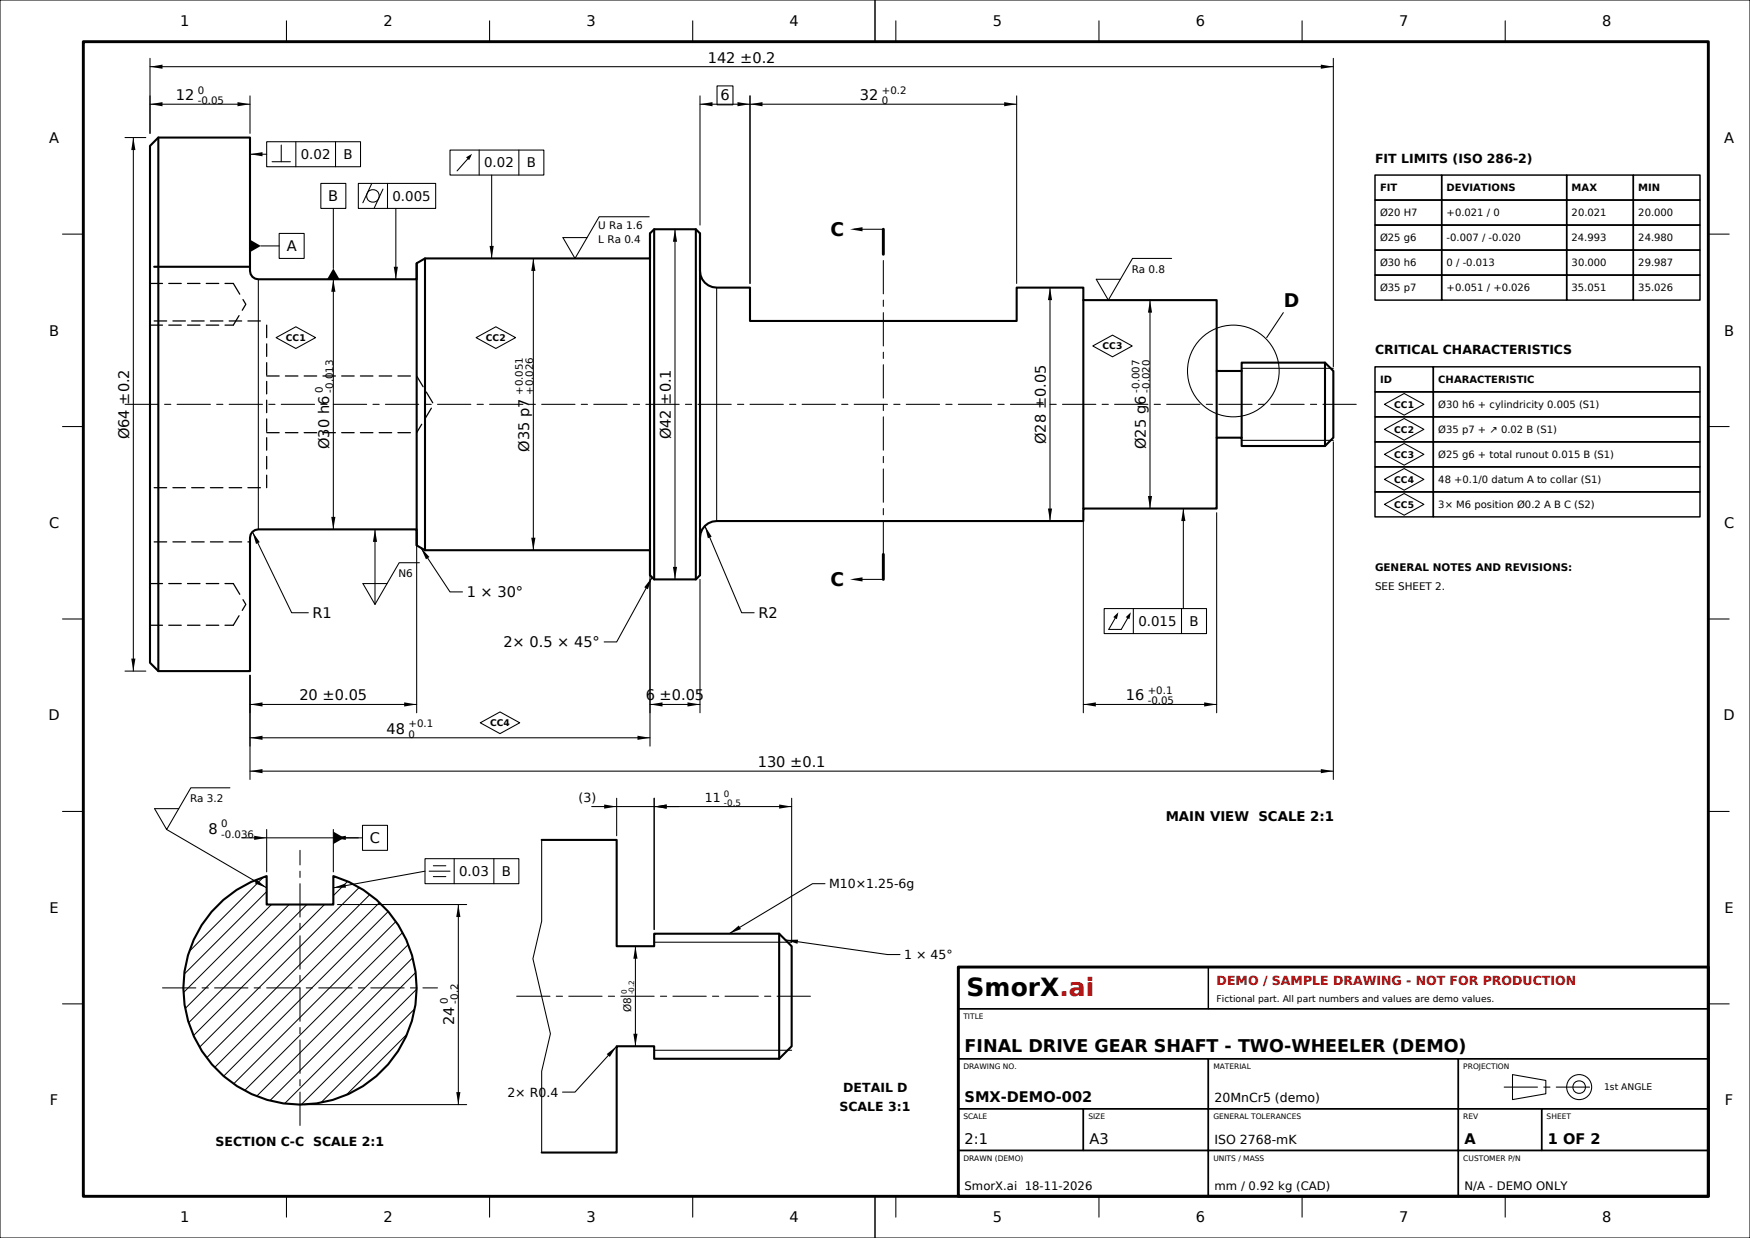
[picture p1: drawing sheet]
<svg xmlns="http://www.w3.org/2000/svg" width="420mm" height="297mm" viewBox="0 0 420 297" stroke-linecap="round" stroke-linejoin="round" font-family="sans-serif">
<g fill="none" stroke="#000" stroke-width=".25">
<path d="M0 0h420v297h-420zM36 14v18M36 16h284M68.8 5v5M117.5 5v5M166.3 5v5M215 5v5M263.7 5v5M312.5 5v5M320 14v74M361.3 5v5M30 33h5"/>
<path d="M32 33v128M36 25h24M60 37h4M60 23v9M64 34h22.5v6h-22.5zM65.3 38.8h4.4M67.5 34.8v4M71 34v6M80.5 34v6M108 36h22.5v6h-22.5zM112.9 37.4l-3.2 3.6M115 36v6"/>
<path d="M124.5 36v6M168 25h76M168 23v31M172.1 20.6h3.8v4.6h-3.8zM180 23v45M244 23v45M15 56.2h5M62.6 59h4.4M67 56h6v6h-6zM77 44h6v6h-6zM80 50v14.4M86 44h18.6v6h-18.6z"/>
<path d="M89.2 44.1l-2.1 4.5M91.9 45.4l-2.1 4.5M93 44v6M95 50v17M118 42v20M155.8 52h-12l-5.8 10-2.9-5h5.8M162 55v84M205 55h7M410 56.2h5M62 67v60M80 67v60M128 62v70"/>
<path d="M172 69v56M252 69v56M276 72v50M281.2 62h-9.4l-5.8 10-2.9-5h5.8M308 75l-4 6M66.3 81l4.7-2.6 4.7 2.6-4.7 2.6zM114.3 81l4.7-2.6 4.7 2.6-4.7 2.6zM262.3 83l4.7-2.6 4.7 2.6-4.7 2.6zM298 88.4h22M332.3 97l4.7-2.6 4.7 2.6-4.7 2.6zM15 102.3h5M298 105.6h22"/>
<path d="M320 106v81M332.3 103l4.7-2.6 4.7 2.6-4.7 2.6zM332.3 109l4.7-2.6 4.7 2.6-4.7 2.6zM332.3 115l4.7-2.6 4.7 2.6-4.7 2.6zM410 102.3h5M60.6 127.6l9.4 19.4h4M90 127v18M100 128v43M100.7 135h-4.9l-5.8 10-2.9-5h5.8M101 131.4l7 10.6h3M156 133v46M156.5 138.5l-8.5 15.5h-3"/>
<path d="M168 139v32M169.2 126.2l8.8 20.8h3M205 139h7M260 123v48M284 122v24M292 123v48M332.3 121l4.7-2.6 4.7 2.6-4.7 2.6zM15 148.5h5M265 146h24.6v6h-24.6zM268.1 147.5l-2 3.5h3l2-3.5M272 146v6M283.6 146v6"/>
<path d="M410 148.5h5M30 161h5M60 162v25M60 169h40M60 177h96M115.3 173.4l4.7-2.6 4.7 2.6-4.7 2.6zM156 169h12M260 169h32M15 194.7h5M40 199l24 14M55.2 189h-9.4l-5.8 10-2.9-5h5.8M60 185h260"/>
<path d="M64 199v10.2M80 199v10.2M87 198h6v6h-6zM142 193.5h48M148 191.5v9M157 191.5v31.5M190 191.5v34.5h-33M410 194.7h5M58 201h29M81 217h31M102 206h22.5v6h-22.5zM102 209l-22 4"/>
<path d="M103 209h5M104 207.7h3M104 210.3h3M109 206v6M110 217v48M118.5 206v6M130 201.5v19.5l-2.1 9 4.2 18-2.1 9v19.5M198 212h-3l-20 12M152.5 227v24M188.5 225.5l24.5 3.5h3M15 240.8h5M148 251l-10 11h-3"/>
<path d="M157 252h33M363 257.8l8 1.4v3.2l-8 1.4zM410 240.8h5M73 265h39M68.8 287v5M117.5 287v5M166.3 287v5M215 287v5M263.7 287v5M312.5 287v5M361.3 287v5"/>
<circle cx="89.5" cy="47" r="1.51"/>
<circle cx="296" cy="89" r="11"/>
<circle cx="379" cy="260.8" r="1.51"/>
<circle cx="379" cy="260.8" r="3"/>
</g>
<path d="M20 10h390v277h-390zM212 55v6M212 133v6M230 232h180v55h-180z" fill="none" stroke="#000" stroke-width=".7"/>
<g fill="none" stroke="#000" stroke-width=".35">
<path d="M210 0v10M330 42h16v6h-16zM330 48h16v6h-16zM330 54h16v6h-16zM330 60h16v6h-16zM346 42h30v6h-30zM346 48h30v6h-30zM346 54h30v6h-30zM346 60h30v6h-30zM376 42h16v6h-16zM376 48h16v6h-16zM376 54h16v6h-16z"/>
<path d="M376 60h16v6h-16zM392 42h16v6h-16zM392 48h16v6h-16zM392 54h16v6h-16zM392 60h16v6h-16zM330 66h16v6h-16zM346 66h30v6h-30zM376 66h16v6h-16zM392 66h16v6h-16zM330 88h14v6h-14zM330 94h14v6h-14zM344 88h64v6h-64z"/>
<path d="M344 94h64v6h-64zM330 100h14v6h-14zM330 106h14v6h-14zM330 112h14v6h-14zM330 118h14v6h-14zM344 100h64v6h-64zM344 106h64v6h-64zM344 112h64v6h-64zM344 118h64v6h-64zM230 232h180v10h-180zM290 232v10M230 242h180v12h-180z"/>
<path d="M230 254h60v12h-60zM290 254h60v12h-60zM350 254h60v12h-60zM230 266h30v10h-30zM230 276h60v11h-60zM260 266h30v10h-30zM290 266h60v10h-60zM290 276h60v11h-60zM350 266h20v10h-20zM350 276h60v11h-60zM370 266h40v10h-40zM210 287v10"/>
</g>
<path d="M30 97h296M212 133v-72M39 237h66M124 239h72M72 270v-66M361 260.8h22" fill="none" stroke="#000" stroke-width=".25" stroke-dasharray="8 1.5 1.5 1.5"/>
<g fill="none" stroke="#000" stroke-width=".5">
<path d="M36 35l2-2h22v32a2 2 0 0 0 2 2h38v-3.8l2-1.2h54v-6l1-1h10l1 1v9a4 4 0 0 0 4 4h8v8h64v-8h16v3h32v17h6v-2h20l2 2v16l-2 2h-20v-2h-6v17h-32v3h-88a4 4 0 0 0-4 4v9l-1 1h-10l-1-1v-6h-54l-2-1.2v-3.8h-38a2 2 0 0 0-2 2v32h-22l-2-2zM38 33v128M156 56v82M157 55v84M167 55v84M168 56v82M37 64h23M100 63.2v67.6M102 62v70M260 72v50M292 89v16M298 89v16"/>
<path d="M318 87v20M53.6 215.9l3.2-2.4 3.5-1.9 3.7-1.4v6.8h16v-6.8a28 28 0 0 1 16.9 39.7 28 28 0 0 1-42.2 9.1 28 28 0 0 1-1.1-43.1zM130 201.5h18v25.5h9v-3h30l3 3v24l-3 3h-30v-3h-9v25.5h-18M187 224v30"/>
</g>
<g fill="none" stroke="#000" stroke-width=".3" stroke-dasharray="3 1.5">
<path d="M36 68h20M36 78h20M37 77h27M56 68l3 5-3 5M64 90.2h36M100 90.2l4.1 6.8-4.1 6.8M37 117h27M64 117v-40M64 103.8h36M37 130h23M36 140h20M36 150h20"/>
<path d="M56 140l3 5-3 5"/>
</g>
<g fill="#000">
<path d="M36 16l3-.5v1zM317 15.5l3 .5-3 .5zM32 33l.5 3h-1zM36 25l3-.5v1zM60 37l3-.5v1zM57 24.5l3 .5-3 .5zM111.9 37.7l1.4-.8-.7 1.5zM168 25l3-.5v1zM177 24.5l3 .5-3 .5zM180 25l3-.5v1zM241 24.5l3 .5-3 .5zM60 57.5l2.6 1.5-2.6 1.5z"/>
<path d="M162 55l.5 3h-1zM204 55l3-.5v1zM80 64.4l1.5 2.6h-3zM80 67l.5 3h-1zM94.5 64h1l-.5 3zM117.5 59h1l-.5 3zM128 62l.5 3h-1zM252 69l.5 3h-1zM276 72l.5 3h-1zM60.6 127.6l1.7 2.5-.9 .4zM79.5 124h1l-.5 3zM90 127l.5 3h-1z"/>
<path d="M101 131.4l2.1 2.2-.9 .6zM127.5 129h1l-.5 3zM156.5 138.5l-1 2.9-.9-.5zM161.5 136h1l-.5 3zM169.2 126.2l1.6 2.5-.9 .4zM204 139l3-.5v1zM251.5 122h1l-.5 3zM275.5 119h1l-.5 3zM284 122l.5 3h-1zM267.2 148.1l1.2-1.2-.3 1.6zM270.2 148.1l1.2-1.2-.3 1.6zM31.5 158h1l-.5 3z"/>
<path d="M60 169l3-.5v1zM60 177l3-.5v1zM97 168.5l3 .5-3 .5zM156 169l3-.5v1zM153 176.5l3 .5-3 .5zM165 168.5l3 .5-3 .5zM260 169l3-.5v1zM289 168.5l3 .5-3 .5zM60 185l3-.5v1zM80 199.5l2.6 1.5-2.6 1.5zM145 193l3 .5-3 .5zM157 193.5l3-.5v1z"/>
<path d="M187 193l3 .5-3 .5zM317 184.5l3 .5-3 .5zM61 200.5l3 .5-3 .5zM61.7 211.1l2.3 1.9-2.8-1.1zM80 201l3-.5v1zM80 213l2.9-1 .1 1zM110 217l.5 3h-1zM152.5 227l.5 3h-1zM175 224l2.3-2 .5 .9zM188.5 225.5l3-.1-.1 1zM145.6 252.9l2.4-1.9-1.6 2.6zM152 248h1l-.5 3z"/>
<path d="M109.5 262h1l-.5 3z"/>
</g>
<g fill="none" stroke="#000" stroke-width=".24">
<path d="M63.2 210.5l-17.7 17.7M64 213.9l-19.8 19.8M65.2 217l-21.1 21.1M69.4 217l-24.9 24.9M73.6 217l-28.3 28.3M77.9 217l-31.4 31.4M80.3 210.3l-.3 .3M83.4 211.5l-3.4 3.4M86.2 212.9l-38.3 38.3M88.7 214.6l-39.1 39.1M91.1 216.6l-39.5 39.5M93.2 218.7l-39.5 39.5"/>
<path d="M95 221.1l-38.9 38.9M96.6 223.7l-37.9 37.9M97.9 226.6l-36.3 36.3M99 229.8l-34.2 34.2M99.7 233.3l-31.4 31.4M100 237.3l-27.7 27.7M97.7 248.1l-14.6 14.6M99.5 242.1l-22.4 22.4"/>
</g>
<text font-size="6" x="232" y="239">SmorX.ai</text>
<g font-size="4.5">
<text x="199.3" y="56.6">C</text>
<text x="308.1" y="73.6">D</text>
<text x="199.3" y="140.6">C</text>
</g>
<text font-size="4.2" x="231.5" y="252.4">FINAL DRIVE GEAR SHAFT - TWO-WHEELER (DEMO)</text>
<g font-size="3.5">
<text x="43.3" y="6.3">1</text>
<text x="92" y="6.3">2</text>
<text x="140.8" y="6.3">3</text>
<text x="189.5" y="6.3">4</text>
<text x="238.3" y="6.3">5</text>
<text x="287" y="6.3">6</text>
<text x="335.8" y="6.3">7</text>
<text x="384.5" y="6.3">8</text>
<text x="169.9" y="15">142 ±0.2</text>
<text x="42.2" y="24">12</text>
<text x="172.9" y="24">6</text>
<text x="206.4" y="24">32</text>
<text x="11.8" y="34.3">A</text>
<text x="413.8" y="34.3">A</text>
<text x="78.8" y="48.3">B</text>
<text x="68.8" y="60.3">A</text>
<text x="11.8" y="80.5">B</text>
<text x="413.8" y="80.5">B</text>
<text x="31" y="105.4" transform="rotate(-90 31 105.4)">Ø64 ±0.2</text>
<text x="79" y="107.7" transform="rotate(-90 79 107.7)">Ø30 h6</text>
<text x="161" y="105.4" transform="rotate(-90 161 105.4)">Ø42 ±0.1</text>
<text x="251" y="106.5" transform="rotate(-90 251 106.5)">Ø28 ±0.05</text>
<text x="275" y="107.7" transform="rotate(-90 275 107.7)">Ø25 g6</text>
<text x="127" y="108.3" transform="rotate(-90 127 108.3)">Ø35 p7</text>
<text x="11.8" y="126.7">C</text>
<text x="413.8" y="126.7">C</text>
<text x="112" y="143.3">1 × 30°</text>
<text x="75" y="148.3">R1</text>
<text x="182" y="148.3">R2</text>
<text x="120.8" y="155.3">2× 0.5 × 45°</text>
<text x="71.9" y="168">20 ±0.05</text>
<text x="155" y="168">6 ±0.05</text>
<text x="270.2" y="168">16</text>
<text x="11.7" y="172.8">D</text>
<text x="413.7" y="172.8">D</text>
<text x="92.8" y="176">48</text>
<text x="181.9" y="184">130 ±0.1</text>
<text x="50.1" y="200">8</text>
<text x="88.8" y="202.3">C</text>
<text x="11.9" y="219">E</text>
<text x="413.9" y="219">E</text>
<text x="109" y="246" transform="rotate(-90 109 246)">24</text>
<text x="12" y="265.2">F</text>
<text x="231.5" y="264.4">SMX-DEMO-002</text>
<text x="414" y="265.2">F</text>
<text x="231.5" y="274.4">2:1</text>
<text x="261.5" y="274.4">A3</text>
<text x="351.5" y="274.4">A</text>
<text x="371.5" y="274.4">1 OF 2</text>
<text x="43.3" y="293.3">1</text>
<text x="92" y="293.3">2</text>
<text x="140.8" y="293.3">3</text>
<text x="189.5" y="293.3">4</text>
<text x="238.3" y="293.3">5</text>
<text x="287" y="293.3">6</text>
<text x="335.8" y="293.3">7</text>
<text x="384.5" y="293.3">8</text>
</g>
<g font-size="3.2">
<text x="72.2" y="38.2">0.02</text>
<text x="82.4" y="38.2">B</text>
<text x="116.2" y="40.2">0.02</text>
<text x="126.4" y="40.2">B</text>
<text x="94.2" y="48.2">0.005</text>
<text x="273.2" y="150.2">0.015</text>
<text x="285.5" y="150.2">B</text>
<text x="279.8" y="197">MAIN VIEW SCALE 2:1</text>
<text x="110.2" y="210.2">0.03</text>
<text x="120.4" y="210.2">B</text>
</g>
<g font-size="3">
<text x="330" y="39">FIT LIMITS (ISO 286-2)</text>
<text x="330" y="85">CRITICAL CHARACTERISTICS</text>
<text x="138.9" y="192.5">(3)</text>
<text x="169.1" y="192.5">11</text>
<text x="199" y="213.1">M10×1.25-6g</text>
<text x="217" y="230.1">1 × 45°</text>
<text x="121.8" y="263.1">2× R0.4</text>
<text x="202.4" y="262">DETAIL D</text>
<text x="201.5" y="266.5">SCALE 3:1</text>
<text x="291.5" y="264.4">20MnCr5 (demo)</text>
<text x="51.7" y="275">SECTION C-C SCALE 2:1</text>
<text x="291.5" y="274.4">ISO 2768-mK</text>
</g>
<text font-size="3" fill="#c00000" x="292" y="236.4">DEMO / SAMPLE DRAWING - NOT FOR PRODUCTION</text>
<g font-size="2.8">
<text x="231.5" y="285.4">SmorX.ai 18-11-2026</text>
<text x="291.5" y="285.4">mm / 0.92 kg (CAD)</text>
<text x="351.5" y="285.4">N/A - DEMO ONLY</text>
</g>
<g font-size="2.5">
<text x="47.5" y="22.5">0</text>
<text x="211.7" y="22.5">+0.2</text>
<text x="47.5" y="24.9">-0.05</text>
<text x="211.7" y="24.9">0</text>
<text x="143.6" y="55">U Ra 1.6</text>
<text x="143.6" y="58.4">L Ra 0.4</text>
<text x="271.6" y="65.5">Ra 0.8</text>
<text x="77.5" y="94.2" transform="rotate(-90 77.5 94.2)">0</text>
<text x="79.9" y="94.2" transform="rotate(-90 79.9 94.2)">-0.013</text>
<text x="125.5" y="94.7" transform="rotate(-90 125.5 94.7)">+0.051</text>
<text x="127.9" y="94.7" transform="rotate(-90 127.9 94.7)">+0.026</text>
<text x="273.5" y="94.2" transform="rotate(-90 273.5 94.2)">-0.007</text>
<text x="275.9" y="94.2" transform="rotate(-90 275.9 94.2)">-0.020</text>
<text x="330" y="137">GENERAL NOTES AND REVISIONS:</text>
<text x="95.6" y="138.5">N6</text>
<text x="330" y="141.5">SEE SHEET 2.</text>
<text x="275.5" y="166.5">+0.1</text>
<text x="275.5" y="168.9">-0.05</text>
<text x="98.1" y="174.5">+0.1</text>
<text x="98.1" y="176.9">0</text>
<text x="45.6" y="192.5">Ra 3.2</text>
<text x="53.1" y="198.5">0</text>
<text x="53.1" y="200.9">-0.036</text>
<text x="107.5" y="240.8" transform="rotate(-90 107.5 240.8)">0</text>
<text x="109.9" y="240.8" transform="rotate(-90 109.9 240.8)">-0.2</text>
<text x="151.5" y="242.9" transform="rotate(-90 151.5 242.9)">Ø8</text>
</g>
<g font-size="2.4">
<text x="331.2" y="45.9">FIT</text>
<text x="347.2" y="45.9">DEVIATIONS</text>
<text x="377.2" y="45.9">MAX</text>
<text x="393.2" y="45.9">MIN</text>
<text x="331.2" y="51.9">Ø20 H7</text>
<text x="347.2" y="51.9">+0.021 / 0</text>
<text x="377.2" y="51.9">20.021</text>
<text x="393.2" y="51.9">20.000</text>
<text x="331.2" y="57.9">Ø25 g6</text>
<text x="347.2" y="57.9">-0.007 / -0.020</text>
<text x="377.2" y="57.9">24.993</text>
<text x="393.2" y="57.9">24.980</text>
<text x="331.2" y="63.9">Ø30 h6</text>
<text x="347.2" y="63.9">0 / -0.013</text>
<text x="377.2" y="63.9">30.000</text>
<text x="393.2" y="63.9">29.987</text>
<text x="331.2" y="69.9">Ø35 p7</text>
<text x="347.2" y="69.9">+0.051 / +0.026</text>
<text x="377.2" y="69.9">35.051</text>
<text x="393.2" y="69.9">35.026</text>
<text x="331.2" y="91.9">ID</text>
<text x="345.2" y="91.9">CHARACTERISTIC</text>
<text x="345.2" y="97.9">Ø30 h6 + cylindricity 0.005 (S1)</text>
<text x="345.2" y="103.9">Ø35 p7 + ↗ 0.02 B (S1)</text>
<text x="345.2" y="109.9">Ø25 g6 + total runout 0.015 B (S1)</text>
<text x="345.2" y="115.9">48 +0.1/0 datum A to collar (S1)</text>
<text x="345.2" y="121.9">3× M6 position Ø0.2 A B C (S2)</text>
</g>
<g font-size="2.2">
<text x="68.6" y="81.8">CC1</text>
<text x="116.6" y="81.8">CC2</text>
<text x="264.6" y="83.8">CC3</text>
<text x="334.6" y="97.8">CC1</text>
<text x="334.6" y="103.8">CC2</text>
<text x="334.6" y="109.8">CC3</text>
<text x="334.6" y="115.8">CC4</text>
<text x="334.6" y="121.8">CC5</text>
<text x="117.6" y="174.2">CC4</text>
<text x="292" y="240.4">Fictional part. All part numbers and values are demo values.</text>
<text x="385" y="261.6">1st ANGLE</text>
</g>
<g font-size="2.1">
<text x="173.8" y="191.2">0</text>
<text x="173.8" y="193.3">-0.5</text>
</g>
<g font-size="1.8">
<text x="150.4" y="238.5" transform="rotate(-90 150.4 238.5)">0</text>
<text x="152.2" y="238.5" transform="rotate(-90 152.2 238.5)">-0.2</text>
<text x="231.2" y="244.5">TITLE</text>
<text x="231.2" y="256.5">DRAWING NO.</text>
<text x="291.2" y="256.5">MATERIAL</text>
<text x="351.2" y="256.5">PROJECTION</text>
<text x="231.2" y="268.5">SCALE</text>
<text x="261.2" y="268.5">SIZE</text>
<text x="291.2" y="268.5">GENERAL TOLERANCES</text>
<text x="351.2" y="268.5">REV</text>
<text x="371.2" y="268.5">SHEET</text>
<text x="231.2" y="278.5">DRAWN (DEMO)</text>
<text x="291.2" y="278.5">UNITS / MASS</text>
<text x="351.2" y="278.5">CUSTOMER P/N</text>
</g>
</svg>
